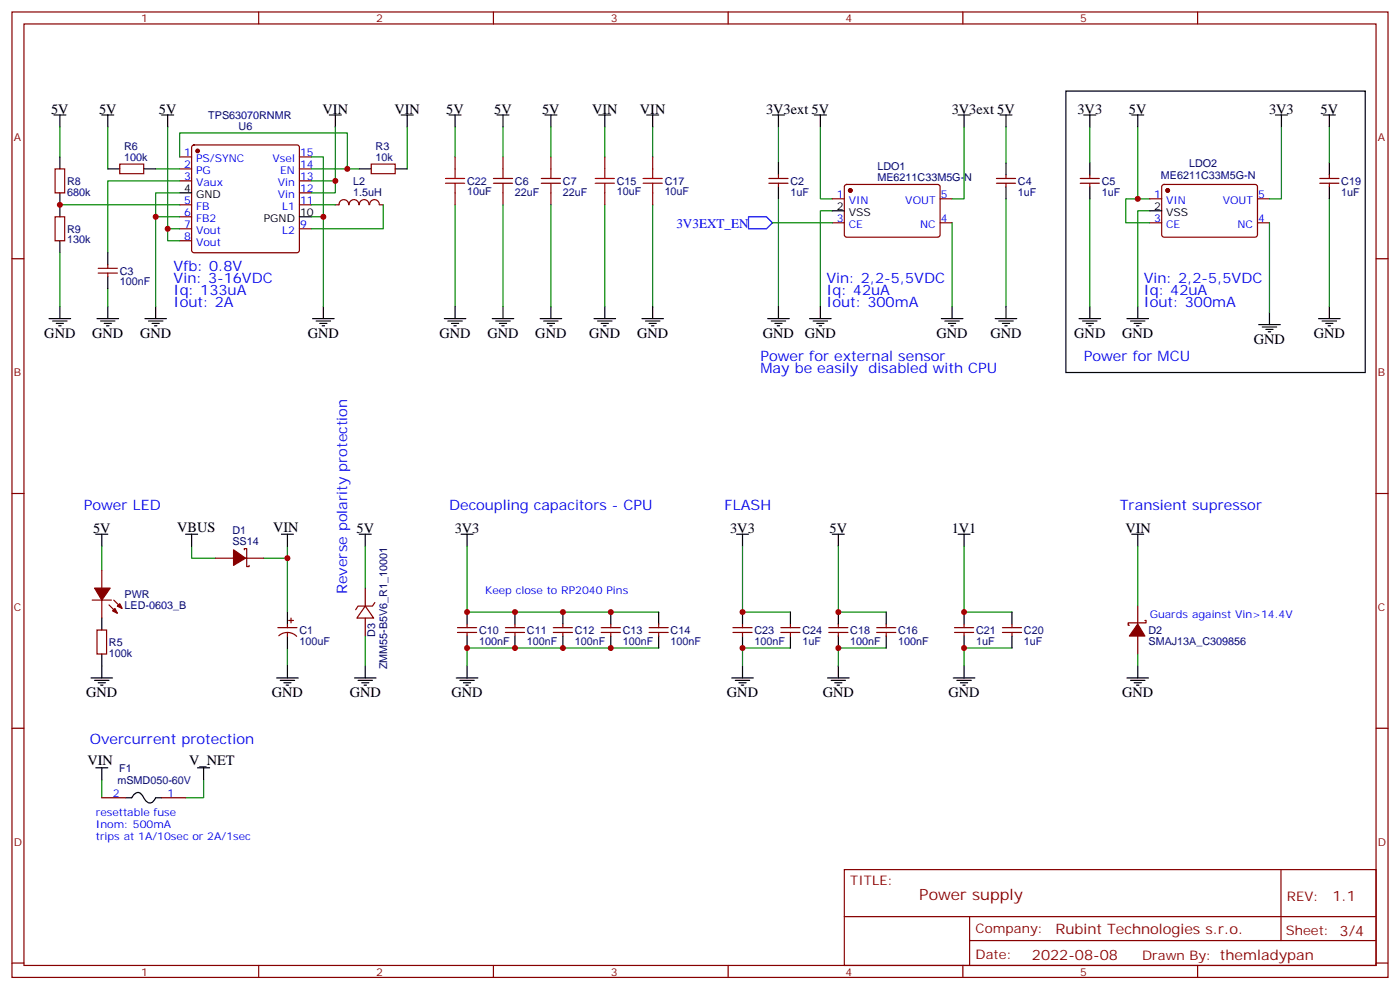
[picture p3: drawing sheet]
<svg xmlns="http://www.w3.org/2000/svg" width="412mm" height="292mm" viewBox="0 0 412 292" stroke-linecap="round" stroke-linejoin="round" font-family="sans-serif">
<g fill="none" stroke="#870000" stroke-width=".35">
<path d="M3.5 3.5h405.4v284.4h-405.4zM7.1 7.1h398.2v277.2h-398.2zM76.2 3.5v3.6M145.3 3.5v3.6M214.5 3.5v3.6M283.6 3.5v3.6M352.8 3.5v3.6M16.2 49.7h2.8v7.1h-2.8zM35.3 48.3h7v2.9h-7zM52.9 46.2h3.5M52.9 49.7h3.5M52.9 53.3h3.5"/>
<path d="M56.7 42.9l.4-.2h30.4l.5 .2 .2 .5v30.3l-.2 .5-.5 .2h-30.4l-.4-.2-.3-.5v-30.3zM88.2 46.2h3.5M88.2 49.7h3.5M88.2 53.3h3.5M88.2 56.8h3.5M109.4 48.3h7v2.9h-7zM134.1 46.2v3.5M134.1 56.8v3.5M145.3 54h5.7M145.3 52.6h5.7M148.2 46.2v6.4M148.2 54v6.3"/>
<path d="M159.5 54h5.6M159.5 52.6h5.6M162.3 46.2v6.4M162.3 54v6.3M178.2 46.2v3.5M178.2 56.8v3.5M192.3 46.2v3.5M192.3 56.8v3.5M226.5 54h5.6M226.5 52.6h5.6M229.3 51.5v1.1M229.3 54v1"/>
<path d="M245.2 58.6h3.5M248.9 54.5l.5-.2 27.1 .1 .4 .6v14.4l-.7 .5-27.1-.1-.4-.7v-14.1zM276.9 58.6h3.6M293.5 54h5.7M293.5 52.6h5.7M296.3 51.5v1.1M296.3 54v1M318.2 54h5.6M318.2 52.6h5.6M321 51.5v1.1M321 54v1M338.7 58.6h3.5"/>
<path d="M342.4 54.5l.5-.2 27.1 .1 .4 .6v14.4l-.7 .5-27.1-.1-.4-.7v-14.1zM370.4 58.6h3.5M388.8 54h5.6M388.8 52.6h5.6M391.6 51.5v1.1M391.6 54v1M3.5 76.2h3.6M16.2 63.9h2.8v7h-2.8zM28.9 79h5.7M31.7 78v1M52.9 60.3h3.5M52.9 63.9h3.5"/>
<path d="M52.9 67.4h3.5M52.9 70.9h3.5M88.2 60.3h3.5M88.2 67.4h3.5M102.7 60.3a1.41 1.41 0 0 0-1.4-1.5 1.41 1.41 0 0 0-1.4 1.5h-1.1M102.9 60.3a1.41 1.41 0 0 1 1.4-1.5 1.41 1.41 0 0 1 1.4 1.5M105.9 60.3a1.41 1.41 0 0 1 1.4-1.5 1.41 1.41 0 0 1 1.4 1.5M108.9 60.3a1.41 1.41 0 0 1 1.4-1.5 1.41 1.41 0 0 1 1.4 1.5M111.8 60.3h1.1M245.2 65.6h3.5M276.9 65.6h3.6M338.7 65.6h3.5"/>
<path d="M370.4 65.6h3.5M405.3 76.2h3.6M28.9 80.4h5.7M31.7 80.4v1.1M3.5 145.3h3.6M405.3 145.3h3.6M30 167.9v5.3M30 176.7v5.3M63.5 164.4h5.3M72 161.9v-.3h.7v5.3h.7v-.4M72.3 164.4h5.3M107.6 178.5l2.5 3.5h-5z"/>
<path d="M107.6 173.2v5.3M110.4 177.4l-.7 1.1h-4.2l-.7 1.1M335.1 178.5v5.3M28.6 185.6h2.8v7h-2.8zM81.8 184.9h5.7M82.1 187.2a3.8 3.8 0 0 1 5.3 .2M84.7 183.8v1.1M84.7 186.3v1M85 182.7h1.4M85.7 182v1.4M107.6 182v5.3M134.8 184.9h5.6"/>
<path d="M134.8 186.3h5.6M137.6 183.8v1.1M137.6 186.3v1M148.9 184.9h5.6M148.9 186.3h5.6M151.7 183.8v1.1M151.7 186.3v1M163 184.9h5.6M163 186.3h5.6M165.8 183.8v1.1M165.8 186.3v1M177.1 184.9h5.6"/>
<path d="M177.1 186.3h5.6M179.9 183.8v1.1M179.9 186.3v1M191.2 184.9h5.6M191.2 186.3h5.6M194 183.8v1.1M194 186.3v1M215.9 184.9h5.6M215.9 186.3h5.6M218.7 183.8v1.1M218.7 186.3v1M230 184.9h5.7"/>
<path d="M230 186.3h5.7M232.8 183.8v1.1M232.8 186.3v1M244.1 184.9h5.7M244.1 186.3h5.7M246.9 183.8v1.1M246.9 186.3v1M258.2 184.9h5.7M258.2 186.3h5.7M261.1 183.8v1.1M261.1 186.3v1M281.2 184.9h5.6"/>
<path d="M281.2 186.3h5.6M284 183.8v1.1M284 186.3v1M295.3 184.9h5.6M295.3 186.3h5.6M298.1 183.8v1.1M298.1 186.3v1M335.1 187.3v5.3M337.3 182.7h.3v.7h-5.3v.8h.4M3.5 214.5h3.6M405.3 214.5h3.6M30 234.9h7"/>
<path d="M47.6 234.9h7.1M248.7 256.1h156.6v28.2h-156.6zM377.3 256.1v20.9M248.7 270h156.5M285.6 277h119.6M285.6 270v14.1M3.5 283.6h3.6M76.2 284.3v3.6M145.3 284.3v3.6M214.5 284.3v3.6M283.6 284.3v3.6M352.8 284.3v3.6"/>
<path d="M405.3 283.6h3.6"/>
</g>
<g fill="none" stroke="#008700" stroke-width=".35">
<path d="M17.6 37.4v8.8M31.7 37.4v12.3M49.4 37.4v33.5h3.5M98.8 37.4v19.4h-7.1M119.9 37.4v12.3M134.1 37.4v8.8M148.2 37.4v8.8M162.3 37.4v8.8M178.2 37.4v8.8M192.3 37.4v8.8M229.3 37.4v10.6M241.7 37.4v21.2h3.5"/>
<path d="M284 37.4v21.2h-3.5M296.3 37.4v10.6M321 37.4v10.6M335.1 37.4v21.2h3.6M377.5 37.4v21.2h-3.6M391.6 37.4v10.6M45.9 49.7h7M52.9 56.8h-7v33.5M52.9 53.3h-21.2v21.1M52.9 46.2v-7h49.4v10.5M91.7 53.3h7.1M91.7 46.2h3.5v17.7"/>
<path d="M91.7 49.7h14.1M229.3 58.6v31.7M296.3 58.6v31.7M321 58.6v31.7M335.1 58.6h-3.5v7h7.1M391.6 58.6v31.7M17.6 60.3h35.3M17.6 74.4v15.9M45.9 63.9h7M49.4 67.4h3.5M91.7 63.9h3.5v26.4M91.7 60.3h7.1"/>
<path d="M112.9 60.3v7.1h-21.2M134.1 60.3v30M148.2 60.3v30M162.3 60.3v30M178.2 60.3v30M192.3 60.3v30M227.5 65.6h17.7M245.2 62.1h-3.5v28.2M280.5 65.6v24.7M338.7 62.1h-3.6v28.2M373.9 65.6v26.5M31.7 85v5.3"/>
<path d="M30 160.9v7M56.4 160.9v3.5h7.1M84.7 160.9v3.5h-7.1M84.7 164.4v15.9M107.6 160.9v12.3M137.6 160.9v19.4h56.4M218.7 160.9v19.4h14.1M246.9 160.9v19.4h14.2M284 160.9v19.4h14.1M335.1 160.9v17.6M84.7 190.9v5.2M107.6 187.3v8.8"/>
<path d="M194 190.9h-56.4v5.2M232.8 190.9h-14.1v5.2M261.1 190.9h-14.2v5.2M298.1 190.9h-14.1v5.2M335.1 192.6v3.5M30 229.7v5.2M60 229.7v5.2h-5.3"/>
</g>
<g fill="none" stroke="#000" stroke-width=".35">
<path d="M15.9 33.9h3.5M17.6 33.9v3.5M30 33.9h3.5M31.7 33.9v3.5M47.6 33.9h3.6M49.4 33.9v3.5M97 33.9h3.5M98.8 33.9v3.5M118.2 33.9h3.5M119.9 33.9v3.5M132.3 33.9h3.5M134.1 33.9v3.5"/>
<path d="M146.4 33.9h3.5M148.2 33.9v3.5M160.5 33.9h3.5M162.3 33.9v3.5M176.4 33.9h3.5M178.2 33.9v3.5M190.5 33.9h3.5M192.3 33.9v3.5M227.5 33.9h3.6M229.3 33.9v3.5M239.9 33.9h3.5M241.7 33.9v3.5"/>
<path d="M282.2 33.9h3.6M284 33.9v3.5M294.6 33.9h3.5M296.3 33.9v3.5M314 26.8h88.2v82.9h-88.2zM319.3 33.9h3.5M321 33.9v3.5M333.4 33.9h3.5M335.1 33.9v3.5M375.7 33.9h3.5M377.5 33.9v3.5M389.8 33.9h3.5"/>
<path d="M391.6 33.9v3.5M17.6 46.2v3.5M17.6 56.8v7.1M31.7 49.7h3.6M42.3 49.7h3.6M52.9 56.8h3.5M105.8 49.7h3.6M116.4 49.7h3.5M229.3 48v3.5M229.3 55v3.6M296.3 48v3.5M296.3 55v3.6"/>
<path d="M321 48v3.5M321 55v3.6M391.6 48v3.5M391.6 55v3.6M17.6 70.9v3.5M31.7 74.4v3.6M88.2 63.9h3.5M245.2 62.1h3.5M338.7 62.1h3.5M14.5 93.8h6.3M15.5 94.5h4.3M16.6 95.2h2.1"/>
<path d="M17.3 96h.7M17.6 90.3v3.5M28.6 93.8h6.3M29.6 94.5h4.3M30.7 95.2h2.1M31.4 96h.7M31.7 81.5v3.5M31.7 90.3v3.5M42.7 93.8h6.3M43.7 94.5h4.3M44.8 95.2h2.1M45.5 96h.7"/>
<path d="M45.9 90.3v3.5M92.1 93.8h6.3M93.1 94.5h4.3M94.2 95.2h2.1M94.9 96h.7M95.2 90.3v3.5M130.9 93.8h6.3M131.9 94.5h4.3M133 95.2h2.1M133.7 96h.7M134.1 90.3v3.5M145 93.8h6.3"/>
<path d="M146 94.5h4.3M147.1 95.2h2.1M147.8 96h.7M148.2 90.3v3.5M159.1 93.8h6.4M160.2 94.5h4.2M161.2 95.2h2.1M161.9 96h.7M162.3 90.3v3.5M175 93.8h6.3M176 94.5h4.3M177.1 95.2h2.1"/>
<path d="M177.8 96h.7M178.2 90.3v3.5M189.1 93.8h6.3M190.1 94.5h4.3M191.2 95.2h2.1M191.9 96h.7M192.3 90.3v3.5M226.1 93.8h6.4M227.2 94.5h4.2M228.2 95.2h2.2M229 96h.7M229.3 90.3v3.5"/>
<path d="M238.5 93.8h6.3M239.5 94.5h4.3M240.6 95.2h2.1M241.3 96h.7M241.7 90.3v3.5M277.3 93.8h6.3M278.3 94.5h4.3M279.4 95.2h2.1M280.1 96h.7M280.5 90.3v3.5M293.2 93.8h6.3M294.2 94.5h4.2"/>
<path d="M295.3 95.2h2.1M296 96h.7M296.3 90.3v3.5M317.9 93.8h6.3M318.9 94.5h4.2M320 95.2h2.1M320.7 96h.7M321 90.3v3.5M332 93.8h6.3M333 94.5h4.3M334.1 95.2h2.1M334.8 96h.7"/>
<path d="M335.1 90.3v3.5M370.8 95.6h6.3M371.8 96.3h4.3M372.9 97h2.1M373.6 97.7h.7M373.9 92.1v3.5M388.4 93.8h6.4M389.5 94.5h4.2M390.5 95.2h2.1M391.2 96h.7M391.6 90.3v3.5M28.2 157.3h3.5"/>
<path d="M30 157.3v3.6M54.7 157.3h3.5M56.4 157.3v3.6M82.9 157.3h3.5M84.7 157.3v3.6M105.8 157.3h3.6M107.6 157.3v3.6M135.8 157.3h3.5M137.6 157.3v3.6M217 157.3h3.5M218.7 157.3v3.6M245.2 157.3h3.5"/>
<path d="M246.9 157.3v3.6M282.2 157.3h3.6M284 157.3v3.6M333.4 157.3h3.5M335.1 157.3v3.6M26.8 199.7h6.4M30 182v3.6M30 192.6v7.1M81.5 199.7h6.3M84.7 180.3v3.5M84.7 187.3v3.6M84.7 196.1v3.6"/>
<path d="M104.4 199.7h6.4M107.6 196.1v3.6M134.4 199.7h6.4M137.6 180.3v3.5M137.6 187.3v3.6M137.6 196.1v3.6M151.7 180.3v3.5M151.7 187.3v3.6M165.8 180.3v3.5M165.8 187.3v3.6M179.9 180.3v3.5M179.9 187.3v3.6"/>
<path d="M194 180.3v3.5M194 187.3v3.6M215.5 199.7h6.4M218.7 180.3v3.5M218.7 187.3v3.6M218.7 196.1v3.6M232.8 180.3v3.5M232.8 187.3v3.6M243.8 199.7h6.3M246.9 180.3v3.5M246.9 187.3v3.6M246.9 196.1v3.6"/>
<path d="M261.1 180.3v3.5M261.1 187.3v3.6M280.8 199.7h6.4M284 180.3v3.5M284 187.3v3.6M284 196.1v3.6M298.1 180.3v3.5M298.1 187.3v3.6M332 199.7h6.3M335.1 196.1v3.6M27.9 200.4h4.2M28.9 201.1h2.1"/>
<path d="M29.6 201.8h.7M82.5 200.4h4.3M83.6 201.1h2.1M84.3 201.8h.7M105.5 200.4h4.2M106.5 201.1h2.2M107.2 201.8h.7M135.5 200.4h4.2M136.5 201.1h2.1M137.2 201.8h.7M216.6 200.4h4.2M217.7 201.1h2.1"/>
<path d="M218.4 201.8h.7M244.8 200.4h4.3M245.9 201.1h2.1M246.6 201.8h.7M281.9 200.4h4.2M282.9 201.1h2.1M283.6 201.8h.7M333 200.4h4.3M334.1 201.1h2.1M334.8 201.8h.7M28.2 226.1h3.5M30 226.1v3.6"/>
<path d="M37 234.9h1.8l.2-.4a1.56 1.56 0 0 1 2.7-.5l.9 1.4a1.56 1.56 0 0 0 2.7 .5l.6-1h1.7M58.2 226.1h3.5M60 226.1v3.6"/>
</g>
<g fill="#870000" stroke="#870000" stroke-width=".35">
<path d="M68.8 161.9l3.5 2.5-3.5 2.1z"/>
<path d="M27.9 173.2h4.6l-2.5 3.5z"/>
<path d="M27.2 176.7h5.6z"/>
<path d="M33.5 176.7l1.4 1.5z"/>
<path d="M32.1 178.2l1.4 1.4z"/>
<path d="M34.6 178.5l.7-.7 .7 1.4z"/>
<path d="M33.2 179.9l.7-.7 .7 1.4z"/>
<path d="M335.1 183.8l2.2 3.5h-4.6z"/>
<circle cx="58.2" cy="44.4" r=".53"/>
<circle cx="250.5" cy="56.1" r=".53"/>
<circle cx="344" cy="56.1" r=".53"/>
</g>
<path d="M131.2 54h5.7M131.2 52.6h5.7M134.1 49.7v2.9M134.1 54v2.8M175.3 54h5.7M175.3 52.6h5.7M178.2 49.7v2.9M178.2 54v2.8M189.4 54h5.7M189.4 52.6h5.7M192.3 49.7v2.9M192.3 54v2.8" fill="none" stroke="#a10000" stroke-width=".35"/>
<path d="M220.5 63.9h5.3l1.7 1.7-1.7 1.8h-5.3z" fill="none" stroke="#00f" stroke-width=".35"/>
<g fill="#c00">
<circle cx="84.7" cy="164.4" r=".88"/>
<circle cx="45.9" cy="63.9" r=".88"/>
<circle cx="49.4" cy="67.4" r=".88"/>
<circle cx="102.3" cy="49.7" r=".88"/>
<circle cx="98.8" cy="53.3" r=".88"/>
<circle cx="95.3" cy="63.9" r=".88"/>
<circle cx="335.1" cy="58.6" r=".88"/>
<circle cx="284" cy="190.9" r=".88"/>
<circle cx="284" cy="180.3" r=".88"/>
<circle cx="137.6" cy="190.9" r=".88"/>
<circle cx="137.6" cy="180.3" r=".88"/>
<circle cx="151.7" cy="190.9" r=".88"/>
<circle cx="151.7" cy="180.3" r=".88"/>
<circle cx="179.9" cy="190.9" r=".88"/>
<circle cx="179.9" cy="180.3" r=".88"/>
<circle cx="165.8" cy="190.9" r=".88"/>
<circle cx="165.8" cy="180.3" r=".88"/>
<circle cx="246.9" cy="180.3" r=".88"/>
<circle cx="246.9" cy="190.9" r=".88"/>
<circle cx="17.6" cy="60.3" r=".88"/>
<circle cx="218.7" cy="180.3" r=".88"/>
<circle cx="218.7" cy="190.9" r=".88"/>
</g>
<text font-size="4.6" fill="#800" x="270.8" y="265.1">Power supply</text>
<g font-size="4.2">
<text x="15.1" y="33.5">5V</text>
<text x="29.2" y="33.5">5V</text>
<text x="46.8" y="33.5">5V</text>
<text x="95" y="33.5">VIN</text>
<text x="116.2" y="33.5">VIN</text>
<text x="131.5" y="33.5">5V</text>
<text x="145.6" y="33.5">5V</text>
<text x="159.7" y="33.5">5V</text>
<text x="174.4" y="33.5">VIN</text>
<text x="188.5" y="33.5">VIN</text>
<text x="225.7" y="33.5">3V3ext 5V</text>
<text x="280.3" y="33.5">3V3ext 5V</text>
<text x="317.4" y="33.5">3V3</text>
<text x="332.6" y="33.5">5V</text>
<text x="373.8" y="33.5">3V3</text>
<text x="389" y="33.5">5V</text>
<text x="13.1" y="99.5">GND</text>
<text x="27.2" y="99.5">GND</text>
<text x="41.3" y="99.5">GND</text>
<text x="90.7" y="99.5">GND</text>
<text x="129.5" y="99.5">GND</text>
<text x="143.6" y="99.5">GND</text>
<text x="157.7" y="99.5">GND</text>
<text x="173.6" y="99.5">GND</text>
<text x="187.7" y="99.5">GND</text>
<text x="224.7" y="99.5">GND</text>
<text x="237.1" y="99.5">GND</text>
<text x="275.9" y="99.5">GND</text>
<text x="291.7" y="99.5">GND</text>
<text x="316.4" y="99.5">GND</text>
<text x="330.6" y="99.5">GND</text>
<text x="369.4" y="101.2">GND</text>
<text x="387" y="99.5">GND</text>
<text x="27.4" y="157">5V</text>
<text x="52.2" y="156.6">VBUS</text>
<text x="80.4" y="156.6">VIN</text>
<text x="105" y="157">5V</text>
<text x="133.9" y="157">3V3</text>
<text x="215.1" y="157">3V3</text>
<text x="244.4" y="157">5V</text>
<text x="280.3" y="157">1V1</text>
<text x="331.5" y="157">VIN</text>
<text x="25.4" y="205.3">GND</text>
<text x="80.1" y="205.3">GND</text>
<text x="103" y="205.3">GND</text>
<text x="133" y="205.3">GND</text>
<text x="214.1" y="205.3">GND</text>
<text x="242.4" y="205.3">GND</text>
<text x="279.4" y="205.3">GND</text>
<text x="330.6" y="205.3">GND</text>
<text x="25.8" y="225.4">VIN</text>
<text x="55.7" y="225.4">V_NET</text>
</g>
<g font-size="4.2" fill="#00f">
<text x="51.2" y="79.7">Vfb: 0.8V</text>
<text x="51.2" y="83.2">Vin: 3-16VDC</text>
<text x="243.4" y="83.2">Vin: 2,2-5,5VDC</text>
<text x="336.9" y="83.2">Vin: 2,2-5,5VDC</text>
<text x="51.2" y="86.8">Iq: 133uA</text>
<text x="243.4" y="86.8">Iq: 42uA</text>
<text x="336.9" y="86.8">Iq: 42uA</text>
<text x="51.2" y="90.3">Iout: 2A</text>
<text x="243.4" y="90.3">Iout: 300mA</text>
<text x="336.9" y="90.3">Iout: 300mA</text>
<text x="224" y="106.2">Power for external sensor</text>
<text x="319.3" y="106.2">Power for MCU</text>
<text x="224" y="109.7">May be easily</text>
<text x="255.8" y="109.7">disabled with CPU</text>
<text x="24.7" y="150.3">Power LED</text>
<text x="132.3" y="150.3">Decoupling capacitors - CPU</text>
<text x="213.4" y="150.3">FLASH</text>
<text x="329.8" y="150.3">Transient supressor</text>
<text x="102.3" y="175" transform="rotate(-90 102.3 175)">Reverse polarity protection</text>
<text x="26.5" y="219.1">Overcurrent protection</text>
</g>
<g font-size="4.2" fill="#800">
<text x="392.5" y="265.4">1.1</text>
<text x="310.9" y="274.9">Rubint Technologies s.r.o.</text>
<text x="304" y="282.7">2022-08-08</text>
</g>
<text font-size="3.9" fill="#00f" x="199.2" y="67.3">3V3EXT_EN</text>
<g font-size="3.9" fill="#800">
<text x="250.5" y="260.7">TITLE:</text>
<text x="379.1" y="265.4">REV:</text>
<text x="287.4" y="274.9">Company:</text>
<text x="378.7" y="275.5">Sheet: 3/4</text>
<text x="287.4" y="282.6">Date:</text>
<text x="336.4" y="282.7">Drawn By: themladypan</text>
</g>
<g font-size="3.2" fill="#800">
<text x="41.6" y="6.5">1</text>
<text x="110.8" y="6.5">2</text>
<text x="179.9" y="6.5">3</text>
<text x="249.1" y="6.5">4</text>
<text x="318.2" y="6.5">5</text>
<text x="4.1" y="41.6">A</text>
<text x="405.9" y="41.6">A</text>
<text x="4.1" y="110.8">B</text>
<text x="405.9" y="110.8">B</text>
<text x="4.1" y="179.9">C</text>
<text x="405.9" y="179.9">C</text>
<text x="4.1" y="249.1">D</text>
<text x="405.9" y="249.1">D</text>
<text x="41.6" y="287.3">1</text>
<text x="110.8" y="287.3">2</text>
<text x="179.9" y="287.3">3</text>
<text x="249.1" y="287.3">4</text>
<text x="318.2" y="287.3">5</text>
</g>
<g font-size="3.2" fill="#000080">
<text x="61.4" y="35">TPS63070RNMR</text>
<text x="70.3" y="38.3">U6</text>
<text x="36.6" y="47.3">100k</text>
<text x="36.6" y="44.1">R6</text>
<text x="110.6" y="47.3">10k</text>
<text x="110.6" y="44.1">R3</text>
<text x="258.5" y="50.1">LDO1</text>
<text x="258.5" y="53.3">ME6211C33M5G-N</text>
<text x="342" y="52.7">ME6211C33M5G-N</text>
<text x="350.2" y="49.2">LDO2</text>
<text x="19.8" y="57.6">680k</text>
<text x="19.8" y="54.4">R8</text>
<text x="104" y="57.7">1.5uH</text>
<text x="104" y="54.6">L2</text>
<text x="137.6" y="57.6">10uF</text>
<text x="137.6" y="54.5">C22</text>
<text x="151.7" y="57.6">22uF</text>
<text x="151.7" y="54.4">C6</text>
<text x="165.8" y="57.6">22uF</text>
<text x="165.8" y="54.4">C7</text>
<text x="181.7" y="57.6">10uF</text>
<text x="181.7" y="54.4">C15</text>
<text x="195.8" y="57.6">10uF</text>
<text x="195.8" y="54.5">C17</text>
<text x="232.8" y="57.6">1uF</text>
<text x="232.8" y="54.4">C2</text>
<text x="299.9" y="57.6">1uF</text>
<text x="299.9" y="54.4">C4</text>
<text x="324.6" y="57.6">1uF</text>
<text x="324.6" y="54.4">C5</text>
<text x="395.1" y="57.6">1uF</text>
<text x="395.1" y="54.4">C19</text>
<text x="19.8" y="71.7">130k</text>
<text x="19.8" y="68.6">R9</text>
<text x="35.3" y="80.9">C3</text>
<text x="35.3" y="84">100nF</text>
<text x="68.5" y="160.5">SS14</text>
<text x="68.5" y="157.4">D1</text>
<text x="36.7" y="179.3">LED-0603_B</text>
<text x="36.7" y="176.2">PWR</text>
<text x="32.1" y="190.3">R5</text>
<text x="88.2" y="189.9">100uF</text>
<text x="88.2" y="186.7">C1</text>
<text x="110.5" y="187.7" transform="rotate(-90 110.5 187.7)">D3</text>
<text x="141.1" y="189.9">100nF</text>
<text x="141.1" y="186.7">C10</text>
<text x="155.2" y="189.9">100nF</text>
<text x="155.2" y="186.7">C11</text>
<text x="169.3" y="189.9">100nF</text>
<text x="169.3" y="186.7">C12</text>
<text x="183.4" y="189.9">100nF</text>
<text x="183.4" y="186.7">C13</text>
<text x="197.5" y="189.9">100nF</text>
<text x="197.6" y="186.7">C14</text>
<text x="222.2" y="189.9">100nF</text>
<text x="222.3" y="186.7">C23</text>
<text x="236.4" y="189.9">1uF</text>
<text x="236.4" y="186.7">C24</text>
<text x="250.5" y="189.9">100nF</text>
<text x="250.5" y="186.7">C18</text>
<text x="264.6" y="189.9">100nF</text>
<text x="264.6" y="186.7">C16</text>
<text x="287.5" y="189.9">1uF</text>
<text x="287.5" y="186.7">C21</text>
<text x="301.6" y="189.9">1uF</text>
<text x="301.6" y="186.7">C20</text>
<text x="338.3" y="189.9">SMAJ13A_C309856</text>
<text x="338.3" y="186.7">D2</text>
<text x="32.1" y="193.4">100k</text>
<text x="114.1" y="197.1" transform="rotate(-90 114.1 197.1)">ZMM55-B5V6_R1_10001</text>
<text x="35.1" y="227.3">F1</text>
<text x="34.6" y="230.8">mSMD050-60V</text>
</g>
<g font-size="3.2" fill="#00f">
<text x="54.3" y="45.9">1</text>
<text x="57.7" y="47.6">PS/SYNC</text>
<text x="80.3" y="47.6">Vsel</text>
<text x="88.4" y="45.9">15</text>
<text x="54.3" y="49.4">2</text>
<text x="54.3" y="52.9">3</text>
<text x="57.7" y="51.2">PG</text>
<text x="82.5" y="51.2">EN</text>
<text x="88.4" y="52.9">13</text>
<text x="88.4" y="49.4">14</text>
<text x="54.3" y="60">5</text>
<text x="57.7" y="54.7">Vaux</text>
<text x="81.8" y="58.2">Vin</text>
<text x="81.8" y="54.7">Vin</text>
<text x="88.4" y="60">11</text>
<text x="88.4" y="56.4">12</text>
<text x="246.5" y="58.2">1</text>
<text x="250" y="60">VIN</text>
<text x="266.7" y="60">VOUT</text>
<text x="277.1" y="58.2">5</text>
<text x="340" y="58.2">1</text>
<text x="343.5" y="60">VIN</text>
<text x="360.2" y="60">VOUT</text>
<text x="370.6" y="58.2">5</text>
<text x="54.3" y="63.5">6</text>
<text x="57.7" y="61.7">FB</text>
<text x="57.7" y="65.3">FB2</text>
<text x="83.1" y="61.7">L1</text>
<text x="246.5" y="65.3">3</text>
<text x="277.1" y="65.3">4</text>
<text x="340" y="65.3">3</text>
<text x="370.6" y="65.3">4</text>
<text x="54.3" y="67">7</text>
<text x="54.3" y="70.6">8</text>
<text x="57.7" y="68.8">Vout</text>
<text x="83.1" y="68.8">L2</text>
<text x="88.4" y="67">9</text>
<text x="250" y="67">CE</text>
<text x="271" y="67">NC</text>
<text x="343.5" y="67">CE</text>
<text x="364.5" y="67">NC</text>
<text x="57.7" y="72.3">Vout</text>
<text x="142.9" y="175">Keep close to RP2040 Pins</text>
<text x="338.7" y="182">Guards against Vin&gt;14.4V</text>
<text x="33.3" y="234.6">2</text>
<text x="49.4" y="234.6">1</text>
<text x="28.2" y="243.8">Inom: 500mA</text>
<text x="28.2" y="240.2">resettable fuse</text>
<text x="28.2" y="247.3">trips at 1A/10sec or 2A/1sec</text>
</g>
<g font-size="3.2">
<text x="54.3" y="56.4">4</text>
<text x="57.7" y="58.2">GND</text>
<text x="77.7" y="65.3">PGND</text>
<text x="88.4" y="63.5">10</text>
<text x="246.5" y="61.7">2</text>
<text x="250" y="63.5">VSS</text>
<text x="340" y="61.7">2</text>
<text x="343.5" y="63.5">VSS</text>
</g>
</svg>
